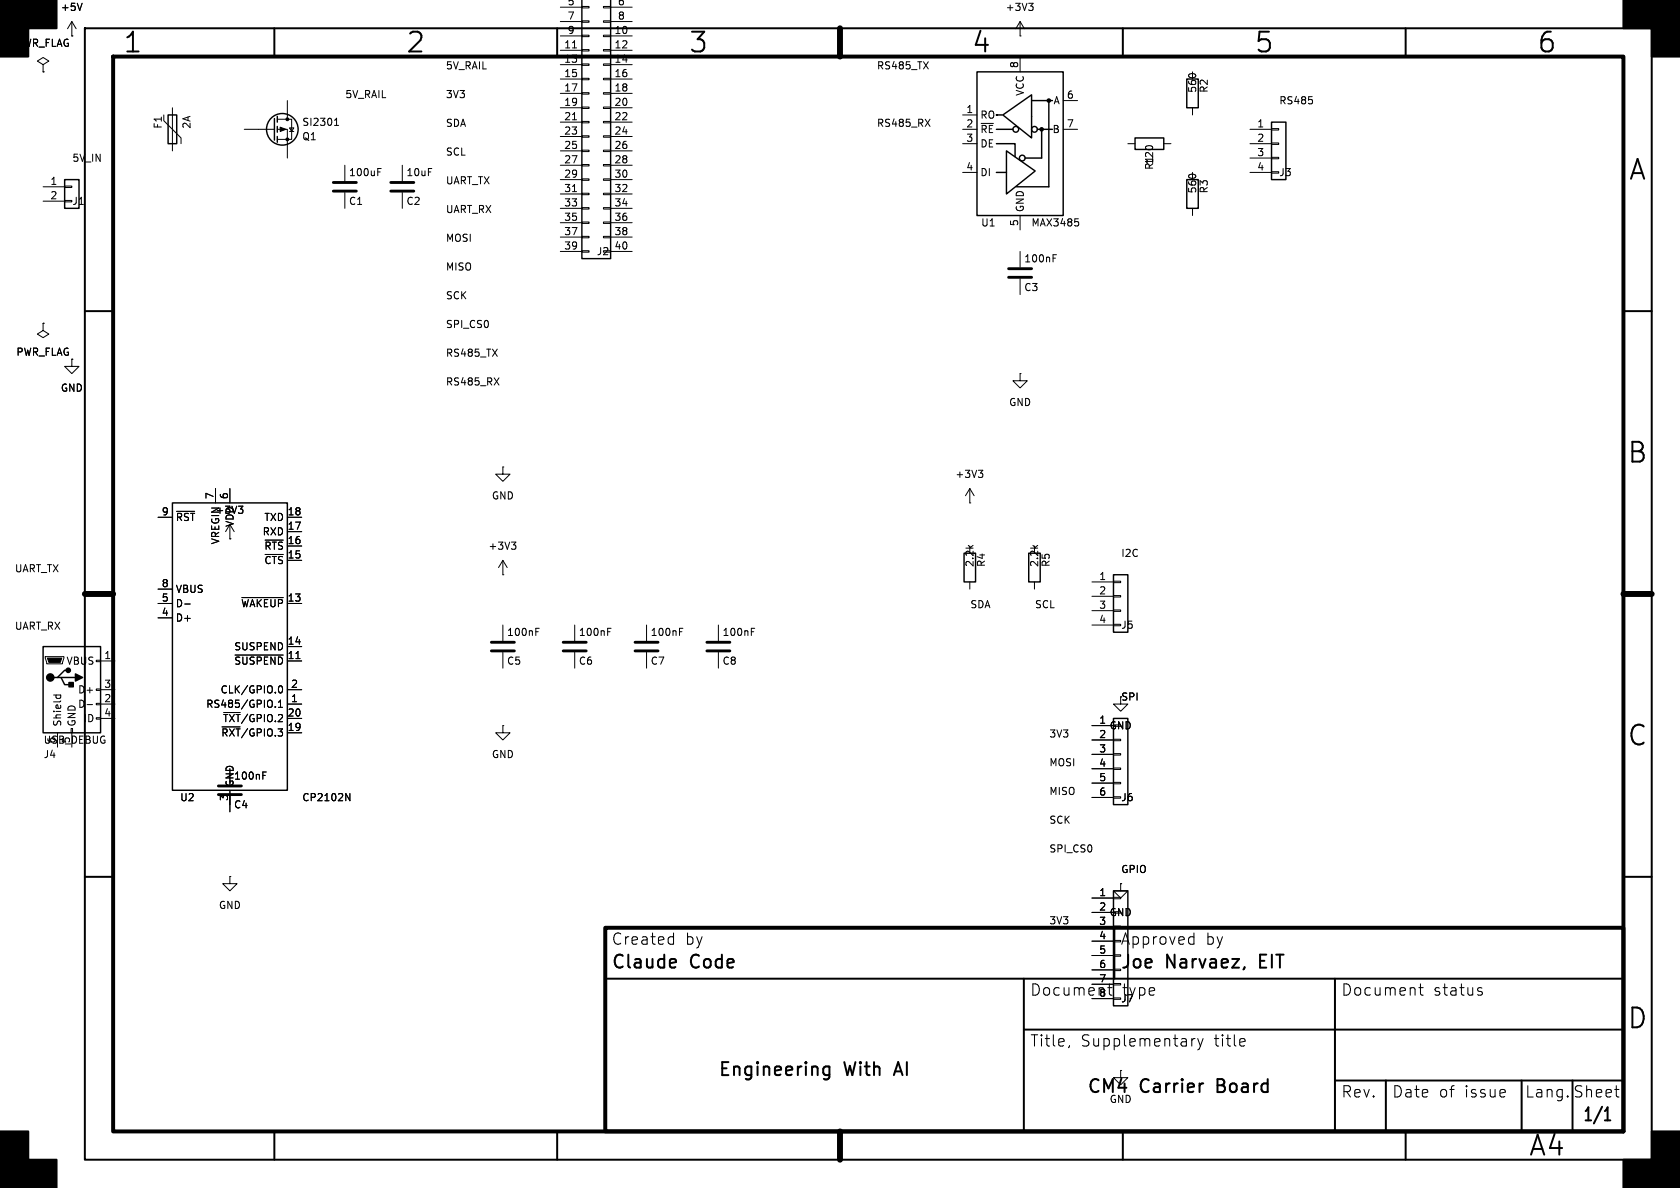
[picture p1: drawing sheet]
<svg xmlns="http://www.w3.org/2000/svg" width="297mm" height="210mm" viewBox="0 0 297 210" stroke-linecap="round" stroke-linejoin="round" font-family="sans-serif">
<g fill="none" stroke="#000" stroke-width=".35">
<path d="M15 5h277v200h-277zM48.5 5v5M98.5 5v5M148.5 5v5M198.5 5v5M248.5 5v5M15 55h5M287 55h5M15 105h5M287 105h5M15 155h5M287 155h5"/>
<path d="M107 173h180M118.7 169.5l.7 .1 .1 .5-1.1 .2M119.4 170.9l-.7 .2M181 173v27M197 164v9M220 170.9l-.2 .5M236 173v27M146.6 188.5v1.9a.62 .62 0 0 1-1 .3M146.6 188.6l-.6-.1-.5 .5v.6l.3 .3 .2 .2 .6-.2M181 182h106M212.7 191.5l-.4 .1M236 191h51"/>
<path d="M245 191v9M269 191v9M278 191v9M283.7 198.1h1M283.7 196.4l.5-.6v2.3M48.5 200v5M98.5 200v5M148.5 200v5M198.5 200v5M248.5 200v5"/>
</g>
<path d="M20 10h267v190h-267zM107 164h180v36h-180z" fill="none" stroke="#000" stroke-width=".7"/>
<path d="M148.5 5v5M15 105h5M287 105h5M148.5 200v5" fill="none" stroke="#000" stroke-width="1.1"/>
<path d="M0 0h10v5h-5v5h-5zM287 0h10v10h-5v-5h-5zM0 200h5v5h5v5h-10zM292 200h5v10h-10v-5h5z" fill="#000" stroke="#000" stroke-width=".35"/>
<g fill="none" stroke="#000" stroke-width=".18">
<path d="M7.6 11.4l1-.6-1-.6-1 .6 1 .6v1.3M7.6 12.7h.1M12.7 6.4h.1M12.7 3.8l-.8 1.3M12.7 3.8l.8 1.3M12.7 3.8v2.6M14.5 .6l-.4 1.2M30.5 19.1v7.6M50.8 17.8v3.3M99.1 1.3h3.8M99.1 3.8h3.8M99.1 6.4h3.8"/>
<path d="M99.1 8.9h3.8M99.1 11.4h3.8M99.1 14h3.8M99.1 16.5h3.8M99.1 19.1h3.8M101.2 8.5h.7M102.9 1.1h1.2v.3h-1.2zM102.9 3.7h1.2v.2h-1.2zM102.9 6.2h1.2v.3h-1.2zM102.9 8.8h1.2v.2h-1.2zM102.9 11.3h1.2v.3h-1.2zM102.9 13.8h1.2v.3h-1.2z"/>
<path d="M102.9 16.4h1.2v.2h-1.2zM102.9 18.9h1.2v.3h-1.2zM106.7 1.1h1.2v.3h-1.2zM106.7 3.7h1.2v.2h-1.2zM106.7 6.2h1.2v.3h-1.2zM106.7 8.8h1.2v.2h-1.2zM106.7 11.3h1.2v.3h-1.2zM106.7 13.8h1.2v.3h-1.2zM106.7 16.4h1.2v.2h-1.2zM106.7 18.9h1.2v.3h-1.2zM107.9 1.3h3.9M107.9 3.8h3.9"/>
<path d="M107.9 6.4h3.9M107.9 8.9h3.9M107.9 11.4h3.9M107.9 14h3.9M107.9 16.5h3.9M107.9 19.1h3.9M180.3 6.4h.1M180.3 3.8v2.6M180.3 10.2v2.5M180.3 3.8l-.7 1.3M180.3 3.8l.8 1.3M181.9 .6h.7l-.4 .5"/>
<path d="M182.4 1.1l.2 .2v.3l-.2 .2M188 17.8h2.5M210.8 12.7v1.3M210.8 19.1v1.2M232 17.7v.5M7.6 33h3.8M7.6 35.6h3.8M11.4 32.9h1.3v.2h-1.3zM11.4 35.4h1.3v.3h-1.3zM29 20.3v1l3 3.1v1M43.2 22.9h5.3M49 21.1h2.6v3.5h-2.6"/>
<path d="M49 22.9h1.8v5M51.2 22.6h.7l-.3 .6zM51.2 23.2h.7M59.1 22.2h.8M59.1 21.3l.4-.4v1.3M61 29.2v2.8M61 34v2.8M66.8 30.4h.4M66.8 29.8h.6M71.1 29.2v2.8M71.1 34v2.8M99.1 21.6h3.8"/>
<path d="M99.1 24.1h3.8M99.1 26.7h3.8M99.1 29.2h3.8M99.1 31.8h3.8M99.1 34.3h3.8M99.1 36.8h3.8M99.1 39.4h3.8M101.2 21.2h.7M101.2 33.9h.7M102.9 21.5h1.2v.2h-1.2zM102.9 24h1.2v.3h-1.2zM102.9 26.5h1.2v.3h-1.2z"/>
<path d="M102.9 29.1h1.2v.2h-1.2zM102.9 31.6h1.2v.3h-1.2zM102.9 34.2h1.2v.2h-1.2zM102.9 36.7h1.2v.3h-1.2zM102.9 39.2h1.2v.3h-1.2zM106.7 21.5h1.2v.2h-1.2zM106.7 24h1.2v.3h-1.2zM106.7 26.5h1.2v.3h-1.2zM106.7 29.1h1.2v.2h-1.2zM106.7 31.6h1.2v.3h-1.2zM106.7 34.2h1.2v.2h-1.2zM106.7 36.7h1.2v.3h-1.2z"/>
<path d="M106.7 39.2h1.2v.3h-1.2zM107.9 21.6h3.9M107.9 24.1h3.9M107.9 26.7h3.9M107.9 29.2h3.9M107.9 31.8h3.9M107.9 34.3h3.9M107.9 36.8h3.9M107.9 39.4h3.9M163.6 21.1l.8 1.2M164.4 21.1l-.8 1.2M170.2 20.3h2.5"/>
<path d="M170.2 22.9h2.5M170.2 25.4h2.5M170.2 30.5h2.5M180.3 38.1v2.5M188 22.9h2.5M190 38.7h.6M190.5 39.2l.2 .2v.3l-.2 .2M199.4 25.4h1.3M205.7 25.4h1.3M210.8 30.5v1.3M210.8 36.8v1.3M221 22.9h3.8"/>
<path d="M221 25.4h3.8M221 30.5h3.8M221 27.9h3.8M224.8 22.7h1.3v.3h-1.3zM224.8 25.3h1.3v.2h-1.3zM224.8 27.8h1.3v.3h-1.3zM224.8 30.4h1.3v.2h-1.3zM7.6 57.2v1.2l1 .7-1 .6-1-.6 1-.7M7.6 57.2h.1M99.1 41.9h3.8M99.1 44.5h3.8M102.9 41.8h1.2v.2h-1.2z"/>
<path d="M102.9 44.3h1.2v.3h-1.2zM106.7 41.8h1.2v.2h-1.2zM106.7 44.3h1.2v.3h-1.2zM107.9 41.9h3.9M107.9 44.5h3.9M180.3 44.5v2.7M180.3 49.3v2.8M186.2 45.6h.4M186.2 45h.6M12.7 63.5v1.3h1.3l-1.3 1.2-1.3-1.2h1.3M87.4 66.8l.8 1.3M88.2 66.8l-.8 1.3"/>
<path d="M180.3 66v1.3h1.3l-1.3 1.3-1.2-1.3h1.2M180.3 66h.1M27.9 91.4h2.6M31.2 90.4h3.2M38.1 86.4v2.5M40.6 95.3h.1M40.6 86.4v2.5M40.6 92.7v2.6M40.6 92.7l-.7 1.3M40.6 92.7l.8 1.3M42.2 89.5h.7l-.4 .5M42.7 90l.2 .2v.3l-.2 .2"/>
<path d="M46.9 95.5h3.2M46.9 98h3.2M50.8 91.4h2.5M50.8 94h2.5M50.8 96.5h2.5M50.8 99.1h2.5M88.9 82.6v1.2h1.3l-1.3 1.3-1.3-1.3h1.3M88.9 82.6h.1M88.9 99.1v2.5M88.9 99.1l-.8 1.2M88.9 99.1l.8 1.2M90.4 95.8h.8l-.4 .5"/>
<path d="M91 96.3l.2 .3v.3l-.2 .2M171.4 88.9h.1M171.4 86.4v2.5M171.4 86.4l-.7 1.2M171.4 86.4l.8 1.2M173 83.1h.7l-.4 .5M173.5 83.6l.2 .3v.3l-.2 .2M8 116.1h3.3v.2l-.3 1h-2.7zM17 116.7h.8v.3h-.8zM17.8 116.8h2.5M27.9 104.1h2.6M27.9 106.7h2.6"/>
<path d="M27.9 109.2h2.6M32.7 106.8h.9M41.5 115.8h8.6M42.8 105.6h7.3M50.8 106.7h2.5M50.8 114.3h2.5M50.8 116.8h2.5M52.3 116.4h.7M88.9 101.6h.1M88.9 110.5v2.8M88.9 115.3v2.8M94.7 111.7h.4"/>
<path d="M94.7 111.1h.6M101.6 110.5v2.8M101.6 115.3v2.8M107.4 111.7h.4M107.4 111.1h.6M114.3 110.5v2.8M114.3 115.3v2.8M120.1 111.7h.4M120.1 111.1h.6M127 110.5v2.8M127 115.3v2.8M132.8 111.7h.4"/>
<path d="M132.8 111.1h.6M171.4 102.9v1.2M182.9 102.9v1.2M193 102.9h3.8M193 105.4h3.8M193 108h3.8M193 110.5h3.8M196.8 102.7h1.3v.3h-1.3zM196.8 105.3h1.3v.2h-1.3zM196.8 107.8h1.3v.3h-1.3zM196.8 110.4h1.3v.2h-1.3zM9.5 122.9h1.2"/>
<path d="M10 122.9l-.1 .3M10.2 129.5v2.6M10.7 122.9v.3M12.6 128.8h.2v.7h-.2zM12.7 129.5v2.6M15.4 124.6h1M17 121.8h.8v.2h-.8zM17 124.3h.8v.3h-.8zM17 126.9h.8v.2h-.8zM17.8 121.9h2.5M17.8 124.5h2.5M17.8 127h2.5"/>
<path d="M39.3 128.5h3.1M39.6 126h2.8M40.6 139.7v3.8M46.5 137.1h.4M46.5 136.5h.6M48.7 124.9v.1M49.2 121.7l.1-.3 .2-.2a.68 .68 0 0 1 .5 .7 .68 .68 0 0 1-.5 .6l-.2-.1-.1-.4M49.2 125h.7M49.2 124.1l.4-.3v1.2M50.8 121.9h2.5M50.8 124.5h2.5M50.8 127h2.5"/>
<path d="M50.8 129.5h2.5M88.9 128.3v1.2h1.3l-1.3 1.3-1.3-1.3h1.3M88.9 128.3h.1M193 128.3h3.8M193 130.8h3.8M193 133.4h3.8M193 135.9h3.8M193 138.4h3.8M196.8 130.7h1.3v.2h-1.3zM196.8 133.2h1.3v.3h-1.3zM196.8 135.8h1.3v.2h-1.3zM196.8 138.3h1.3v.3h-1.3z"/>
<path d="M198.1 123.2v1.3h1.3l-1.3 1.2-1.3-1.2h1.3M40.6 154.9v1.3h1.3l-1.3 1.3-1.2-1.3h1.2M40.6 154.9h.1M61.1 140.3l.8 1.2v-1.2M193 158.8h3.8M193 141h3.8M196.8 158.6h1.3v.3h-1.3zM196.8 140.8h1.3v.3h-1.3zM198.1 156.2v1.3h1.3l-1.3 1.3-1.3-1.3h1.3M198.1 156.2h.1M118.5 165.6l.6 .1M119.1 164.9v2"/>
<path d="M119.1 166.8l-.6 .1M193 161.3h3.8M193 163.8h3.8M193 166.4h3.8M193 168.9h3.8M193 171.5h3.8M193 174h3.8M193 176.5h3.8M195.8 174.6h.8M196.1 173.9v1.7l.1 .2 .4 .1M196.8 163.7h1.3v.3h-1.3zM196.8 166.2h1.3v.3h-1.3z"/>
<path d="M196.8 168.8h1.3v.2h-1.3zM196.8 171.3h1.3v.3h-1.3zM196.8 173.9h1.3v.2h-1.3zM196.8 176.4h1.3v.3h-1.3zM210.5 165.6l.6 .1M211.1 166.8l-.6 .1M211.1 164.9v2M250.8 174.6h.8M251.1 173.9v1.7l.1 .2 .4 .1M261.5 174.6l.5 .1M261.5 175.3l.5 .1 .1 .2-.3 .3h-.4M189.1 184.8l-.2 .4"/>
<path d="M198.1 189.2v1.3h1.3l-1.3 1.3-1.3-1.3h1.3M198.1 189.2h.1M210.7 183.6v1.3M211.3 183.6a.51 .51 0 0 0-.6 .4M211.7 183.6l.5 1.3M212.2 184.9l-.2 .5-.3 .2M212.7 183.6l-.5 1.3M219.8 183.6l.2 .1 .1 .4-.9 .2M220 184.8l-.2 .1M285.5 192.6h.7M286 193.9h.2"/>
</g>
<g fill="none" stroke="#000" stroke-width=".25">
<path d="M107.9 0v45.7h-5v-45.7M172.7 12.7h15.3v25.4h-15.3zM182.4 17.8h3.7M185.4 17.8v15.2h-5.7M209.8 14h2v5.1h-2zM11.4 31.8h2.6v5h-2.6zM29.7 20.3h1.5v5.1h-1.5zM48.5 21v3.8M49 20.6v1M49 22.4v1M49 24.1v1M176.1 25.4h3.4v2.3"/>
<path d="M176.1 22.9h3M176.1 30.5h1.7M176.3 20.3h-.2h1.1M177.3 20.3l5.1-3.5v7.6zM177.9 26.7l5.1 3.5-5.1 4.1zM183.4 22.9h2.7M184.1 22.9v5h-2.9M200.7 24.4h5v2h-5zM209.8 31.8h2v5h-2zM224.8 21.6h2.5v10.2h-2.5zM30.5 88.9h20.3v50.8h-20.3zM170.4 97.8h2.1v5.1h-2.1z"/>
<path d="M181.9 97.8h2v5.1h-2zM7.6 114.3h10.2v15.2h-10.2zM10.2 119.8h.6l.6 1.2h1.3M10.8 119.8h2.5M12.1 118.5h-.7l-1.2 1.3h-.7M196.8 101.6h2.6v10.2h-2.6zM196.8 127h2.6v15.2h-2.6zM196.8 157.5h2.6v20.3h-2.6z"/>
<circle cx="49.9" cy="22.9" r="2.79"/>
<circle cx="179.6" cy="22.9" r=".51"/>
<circle cx="180.7" cy="27.9" r=".51"/>
<circle cx="182.9" cy="22.9" r=".51"/>
</g>
<g fill="none" stroke="#000" stroke-width=".51">
<path d="M58.9 32.3h4.1M58.9 33.8h4.1M69.1 32.3h4.1M69.1 33.8h4.1M178.3 47.5h4.1M178.3 49h4.1M86.9 113.5h4M86.9 115.1h4M99.6 113.5h4M99.6 115.1h4M112.3 113.5h4M112.3 115.1h4"/>
<path d="M125 113.5h4M125 115.1h4M38.6 138.9h4.1M38.6 140.5h4.1"/>
</g>
<g fill="#000" stroke="#000" stroke-width=".25">
<path d="M13.3 119.1l1.3 .7-1.3 .6zM12.2 120.7h.8v.7h-.8z"/>
<circle cx="185.4" cy="17.8" r=".28"/>
<circle cx="184.1" cy="22.9" r=".28"/>
<circle cx="8.9" cy="119.8" r=".63"/>
<circle cx="12.1" cy="118.5" r=".38"/>
</g>
<g fill="#000" stroke="#000" stroke-width=".18">
<path d="M49.5 22.5l1 .4-1 .3zM8.4 116.3h2.5l-.2 .8h-2.1z"/>
<circle cx="50.8" cy="21.1" r=".25"/>
<circle cx="50.8" cy="24.6" r=".25"/>
</g>
<g font-size="4.9">
<text x="21.7" y="9.8">1</text>
<text x="71.7" y="9.8">2</text>
<text x="121.7" y="9.8">3</text>
<text x="171.7" y="9.8">4</text>
<text x="221.7" y="9.8">5</text>
<text x="271.7" y="9.8">6</text>
<text x="287.8" y="32.3">A</text>
<text x="287.6" y="82.3">B</text>
<text x="287.6" y="132.3">C</text>
<text x="287.6" y="182.3">D</text>
<text x="270.2" y="204.8">A4</text>
</g>
<g font-size="3.2">
<text x="108" y="171.7">Claude</text>
<text x="122.1" y="171.7">Code</text>
<text x="198" y="171.7">Joe</text>
<text x="206.1" y="171.7">Narvaez,</text>
<text x="223.2" y="171.7">EIT</text>
<text x="126.8" y="190.7">Engineering</text>
<text x="149.2" y="190.7">With</text>
<text x="158.7" y="190.7">AI</text>
<text x="192.1" y="193.7">CM4</text>
<text x="201.5" y="193.7">Carrier</text>
<text x="215.6" y="193.7">Board</text>
<text x="279.6" y="198.7">1/1</text>
</g>
<g font-size="2.8">
<text x="108" y="167.3">Created</text>
<text x="121.1" y="167.3">by</text>
<text x="198" y="167.3">Approved</text>
<text x="213.1" y="167.3">by</text>
<text x="182" y="176.3">Document</text>
<text x="198.3" y="176.3">type</text>
<text x="237" y="176.3">Document</text>
<text x="253.3" y="176.3">status</text>
<text x="182" y="185.3">Title,</text>
<text x="191" y="185.3">Supplementary</text>
<text x="214.7" y="185.3">title</text>
<text x="237" y="194.3">Rev.</text>
<text x="246" y="194.3">Date</text>
<text x="254.3" y="194.3">of</text>
<text x="258.9" y="194.3">issue</text>
<text x="269.5" y="194.3">Lang. Sheet</text>
</g>
<g font-size="1.8">
<text x="10.7" y="2.1">+5V</text>
<text x="100.3" y="1">5</text>
<text x="100.3" y="3.6">7</text>
<text x="109.1" y="1">6</text>
<text x="109.1" y="3.6">8</text>
<text x="177.7" y="2.1">+3V3</text>
<text x="2.8" y="8.5">PWR_FLAG</text>
<text x="99.7" y="8.6">11</text>
<text x="99.7" y="11.2">13</text>
<text x="100.3" y="6.1">9</text>
<text x="108.5" y="6.1">10</text>
<text x="108.5" y="8.6">12</text>
<text x="108.5" y="11.2">14</text>
<text x="61" y="17.4">5V_RAIL</text>
<text x="78.7" y="12.4">5V_RAIL</text>
<text x="78.7" y="17.4">3V3</text>
<text x="99.7" y="13.7">15</text>
<text x="99.7" y="16.3">17</text>
<text x="108.5" y="13.7">16</text>
<text x="108.5" y="16.3">18</text>
<text x="154.9" y="12.4">RS485_TX</text>
<text x="180.1" y="12.1" transform="rotate(-90 180.1 12.1)">8</text>
<text x="181.2" y="17" transform="rotate(-90 181.2 17)">VCC</text>
<text x="188.5" y="17.5">6</text>
<text x="211.7" y="16.5" transform="rotate(-90 211.7 16.5)">560</text>
<text x="213.7" y="16.5" transform="rotate(-90 213.7 16.5)">R2</text>
<text x="28.8" y="22.9" transform="rotate(-90 28.8 22.9)">F1</text>
<text x="33.9" y="22.9" transform="rotate(-90 33.9 22.9)">2A</text>
<text x="53.3" y="22.5">SI2301</text>
<text x="78.7" y="22.5">SDA</text>
<text x="99.7" y="18.8">19</text>
<text x="99.7" y="21.3">21</text>
<text x="99.7" y="23.9">23</text>
<text x="108.5" y="18.8">20</text>
<text x="108.5" y="21.3">22</text>
<text x="108.5" y="23.9">24</text>
<text x="154.9" y="22.5">RS485_RX</text>
<text x="170.7" y="20.1">1</text>
<text x="170.7" y="22.6">2</text>
<text x="173.2" y="21.2">RO</text>
<text x="173.2" y="23.7">~{RE}</text>
<text x="186" y="23.7">B</text>
<text x="186.2" y="18.6">A</text>
<text x="188.5" y="22.6">7</text>
<text x="222.2" y="22.6">1</text>
<text x="226.1" y="18.6">RS485</text>
<text x="12.7" y="28.8">5V_IN</text>
<text x="53.3" y="25">Q1</text>
<text x="78.7" y="27.6">SCL</text>
<text x="99.7" y="26.4">25</text>
<text x="99.7" y="29">27</text>
<text x="108.5" y="26.4">26</text>
<text x="108.5" y="29">28</text>
<text x="170.7" y="25.1">3</text>
<text x="173.2" y="26.3">DE</text>
<text x="204.1" y="29.2" transform="rotate(-90 204.1 29.2)">120</text>
<text x="222.2" y="25.1">2</text>
<text x="222.2" y="27.7">3</text>
<text x="8.8" y="32.8">1</text>
<text x="8.8" y="35.3">2</text>
<text x="61.6" y="31.3">100uF</text>
<text x="71.8" y="31.3">10uF</text>
<text x="78.7" y="32.7">UART_TX</text>
<text x="99.7" y="31.5">29</text>
<text x="99.7" y="34">31</text>
<text x="108.5" y="31.5">30</text>
<text x="108.5" y="34">32</text>
<text x="170.7" y="30.2">4</text>
<text x="173.2" y="31.3">DI</text>
<text x="204.1" y="30.1" transform="rotate(-90 204.1 30.1)">R1</text>
<text x="211.7" y="34.3" transform="rotate(-90 211.7 34.3)">560</text>
<text x="213.7" y="34.3" transform="rotate(-90 213.7 34.3)">R3</text>
<text x="222.2" y="30.2">4</text>
<text x="226.1" y="31.3">J3</text>
<text x="12.7" y="36.4">J1</text>
<text x="61.6" y="36.4">C1</text>
<text x="71.8" y="36.4">C2</text>
<text x="78.7" y="37.8">UART_RX</text>
<text x="99.7" y="36.6">33</text>
<text x="99.7" y="39.1">35</text>
<text x="99.7" y="41.7">37</text>
<text x="108.5" y="36.6">34</text>
<text x="108.5" y="39.1">36</text>
<text x="108.5" y="41.7">38</text>
<text x="173.4" y="40.2">U1</text>
<text x="180.1" y="40.1" transform="rotate(-90 180.1 40.1)">5</text>
<text x="181.2" y="37.6" transform="rotate(-90 181.2 37.6)">GND</text>
<text x="182.3" y="40.2">MAX3485</text>
<text x="78.7" y="47.9">MISO</text>
<text x="78.7" y="42.8">MOSI</text>
<text x="99.7" y="44.2">39</text>
<text x="105.4" y="45.3">J2</text>
<text x="108.5" y="44.2">40</text>
<text x="181" y="46.6">100nF</text>
<text x="78.7" y="53">SCK</text>
<text x="181" y="51.7">C3</text>
<text x="78.7" y="58.1">SPI_CS0</text>
<text x="2.8" y="63.1">PWR_FLAG</text>
<text x="78.7" y="63.2">RS485_TX</text>
<text x="10.7" y="69.4">GND</text>
<text x="78.7" y="68.2">RS485_RX</text>
<text x="178.3" y="72">GND</text>
<text x="37.8" y="88.3" transform="rotate(-90 37.8 88.3)">7</text>
<text x="40.4" y="88.3" transform="rotate(-90 40.4 88.3)">6</text>
<text x="86.9" y="88.5">GND</text>
<text x="168.8" y="84.7">+3V3</text>
<text x="28.5" y="91.2">9</text>
<text x="31" y="92.3">~{RST}</text>
<text x="38" y="91">+3V3</text>
<text x="41.5" y="93.2" transform="rotate(-90 41.5 93.2)">VDD</text>
<text x="46.3" y="94.8">RXD</text>
<text x="46.6" y="92.3">TXD</text>
<text x="50.8" y="91.2">18</text>
<text x="50.8" y="93.7">17</text>
<text x="2.5" y="101.3">UART_TX</text>
<text x="39" y="96.3" transform="rotate(-90 39 96.3)">VREGIN</text>
<text x="46.6" y="97.4">~{RTS}</text>
<text x="46.6" y="99.9">~{CTS}</text>
<text x="50.8" y="96.3">16</text>
<text x="50.8" y="98.8">15</text>
<text x="86.3" y="97.4">+3V3</text>
<text x="172.3" y="100.3" transform="rotate(-90 172.3 100.3)">2.2k</text>
<text x="174.3" y="100.3" transform="rotate(-90 174.3 100.3)">R4</text>
<text x="183.7" y="100.3" transform="rotate(-90 183.7 100.3)">2.2k</text>
<text x="185.8" y="100.3" transform="rotate(-90 185.8 100.3)">R5</text>
<text x="198.1" y="98.7">I2C</text>
<text x="28.5" y="103.9">8</text>
<text x="28.5" y="106.4">5</text>
<text x="31" y="105">VBUS</text>
<text x="31" y="107.5">D-</text>
<text x="42.5" y="107.5">~{WAKEUP}</text>
<text x="50.8" y="106.4">13</text>
<text x="171.4" y="107.6">SDA</text>
<text x="182.9" y="107.6">SCL</text>
<text x="194.2" y="102.6">1</text>
<text x="194.2" y="105.2">2</text>
<text x="194.2" y="107.7">3</text>
<text x="2.5" y="111.4">UART_RX</text>
<text x="28.5" y="109">4</text>
<text x="31" y="110.1">D+</text>
<text x="89.5" y="112.6">100nF</text>
<text x="102.2" y="112.6">100nF</text>
<text x="114.9" y="112.6">100nF</text>
<text x="127.6" y="112.6">100nF</text>
<text x="194.2" y="110.2">4</text>
<text x="198.1" y="111.4">J5</text>
<text x="11.7" y="117.7">VBUS</text>
<text x="18.3" y="116.6">1</text>
<text x="41.3" y="115.2">SUSPEND</text>
<text x="41.3" y="117.7">~{SUSPEND}</text>
<text x="50.8" y="114">14</text>
<text x="50.8" y="116.6">11</text>
<text x="89.5" y="117.7">C5</text>
<text x="102.2" y="117.7">C6</text>
<text x="114.9" y="117.7">C7</text>
<text x="127.6" y="117.7">C8</text>
<text x="13.7" y="122.8">D+</text>
<text x="13.7" y="125.3">D-</text>
<text x="18.3" y="121.7">3</text>
<text x="18.3" y="124.2">2</text>
<text x="36.4" y="125.3">RS485/GPIO.1</text>
<text x="38.9" y="122.8">CLK/GPIO.0</text>
<text x="51.4" y="121.7">2</text>
<text x="51.4" y="124.2">1</text>
<text x="198.1" y="124.1">SPI</text>
<text x="7.6" y="131.7">USB_DEBUG</text>
<text x="9.9" y="131.5" transform="rotate(-90 9.9 131.5)">6</text>
<text x="11" y="128.5" transform="rotate(-90 11 128.5)">Shield</text>
<text x="12.4" y="131.5" transform="rotate(-90 12.4 131.5)">5</text>
<text x="13.6" y="128.5" transform="rotate(-90 13.6 128.5)">GND</text>
<text x="14.7" y="127.9">ID</text>
<text x="18.3" y="126.7">4</text>
<text x="39" y="130.4">~{RXT}/GPIO.3</text>
<text x="39.3" y="127.9">~{TXT}/GPIO.2</text>
<text x="50.8" y="126.7">20</text>
<text x="50.8" y="129.3">19</text>
<text x="185.4" y="130.5">3V3</text>
<text x="194.2" y="128">1</text>
<text x="194.2" y="130.6">2</text>
<text x="196.1" y="129.1">GND</text>
<text x="7.6" y="134.2">J4</text>
<text x="86.9" y="134.2">GND</text>
<text x="185.4" y="135.5">MOSI</text>
<text x="194.2" y="133.1">3</text>
<text x="194.2" y="135.6">4</text>
<text x="31.8" y="141.8">U2</text>
<text x="40.4" y="141.7" transform="rotate(-90 40.4 141.7)">3</text>
<text x="41.3" y="143.1">C4</text>
<text x="41.3" y="138">100nF</text>
<text x="41.5" y="139.2" transform="rotate(-90 41.5 139.2)">GND</text>
<text x="53.3" y="141.8">CP2102N</text>
<text x="185.4" y="140.6">MISO</text>
<text x="194.2" y="138.2">5</text>
<text x="194.2" y="140.7">6</text>
<text x="198.1" y="141.8">J6</text>
<text x="185.4" y="145.7">SCK</text>
<text x="185.4" y="150.8">SPI_CS0</text>
<text x="198.1" y="154.5">GPIO</text>
<text x="38.6" y="160.9">GND</text>
<text x="194.2" y="158.5">1</text>
<text x="194.2" y="161">2</text>
<text x="185.4" y="163.5">3V3</text>
<text x="194.2" y="163.6">3</text>
<text x="194.2" y="166.1">4</text>
<text x="196.1" y="162.2">GND</text>
<text x="194.2" y="168.7">5</text>
<text x="194.2" y="171.2">6</text>
<text x="194.2" y="173.7">7</text>
<text x="194.2" y="176.3">8</text>
<text x="198.1" y="177.4">J7</text>
<text x="196.1" y="195.2">GND</text>
</g>
</svg>
